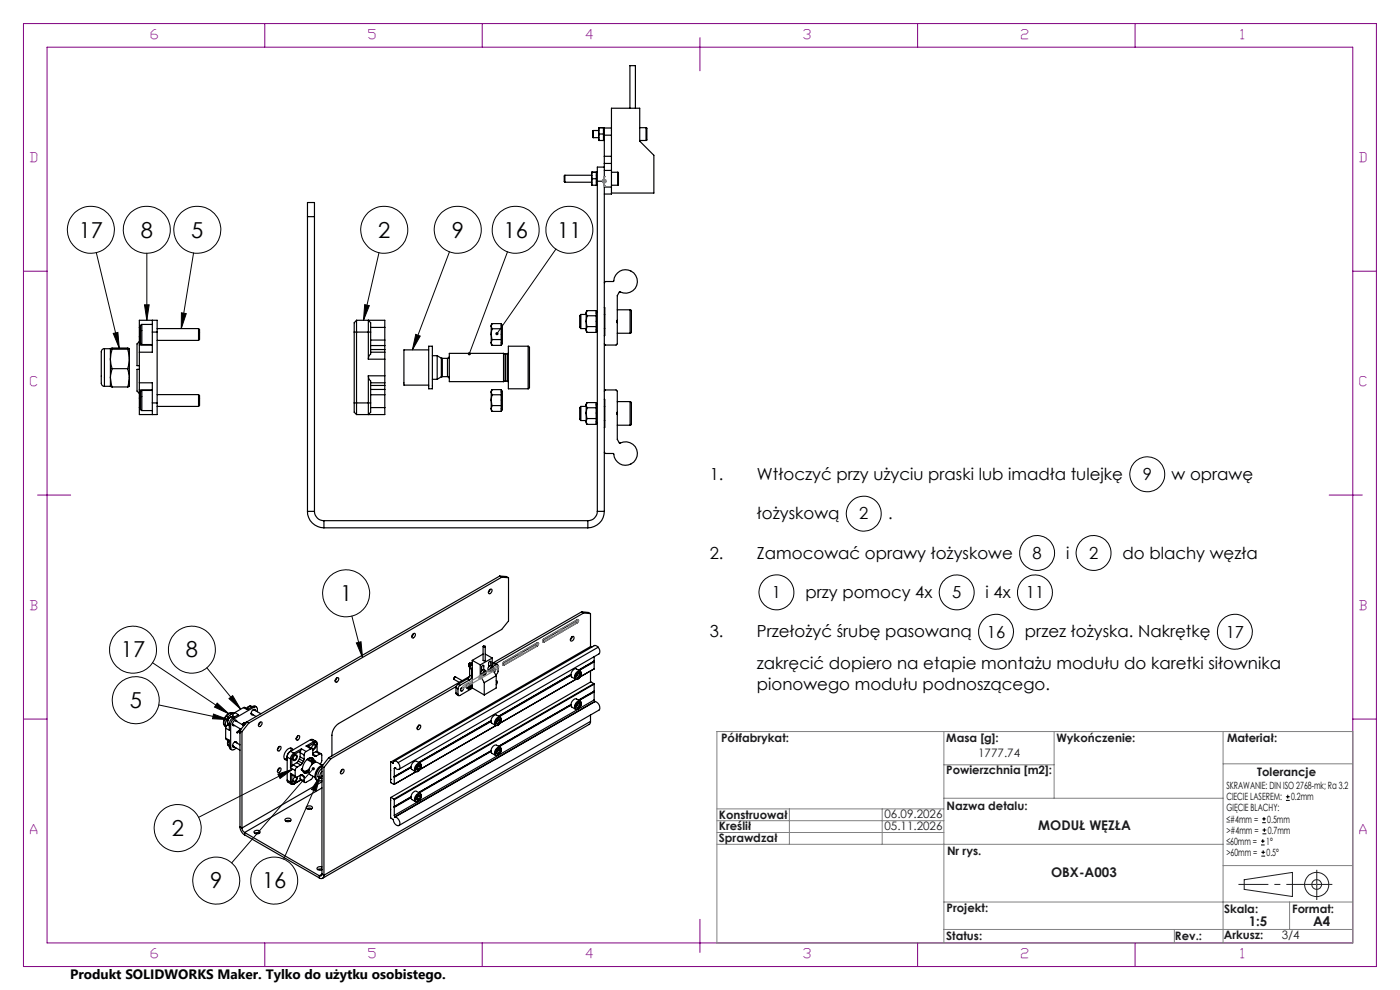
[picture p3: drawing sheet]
<svg xmlns="http://www.w3.org/2000/svg" width="297mm" height="210mm" viewBox="0 0 297 210" stroke-linecap="round" stroke-linejoin="round" font-family="sans-serif">
<g fill="none" stroke="#000" stroke-width=".25">
<path d="M119.8 37.2v1.5M119.8 37.2l-.1 .1v1.2l.1 .2M119.8 37.2h5.7M119.8 38.7h5.7M125.5 38.6l.1 .7M125.5 37.2l.1 .7M125.5 37.2v1.4M125.5 36.5v.7M125.5 38.6v.7h1.2M125.5 36.5h1.2M125.6 37.9l-.1 .7M125.6 37.9h.9"/>
<path d="M125.8 27.7v1.5M125.8 27.7h1.2M125.8 29.2h1.2M126.5 36.5h.1M126.5 36.5v2.8M126.7 38.4h1.5M127 29.1l.1 .7M127 27.8l.1 .6M127 27.8v1.3M127 27.1h.1l-.1 .7M127 29.1v.7h1.2M127 27.1v.7"/>
<path d="M127 27.1l1.2 .1M127.1 28.4l-.1 .7M127.1 28.4h.9M128 27.1h.1M128 27.1v2.7M128.2 34.7v.7M128.2 33.2v1.5M128.2 27.2v1.5M128.2 39.7h1.5M128.2 36.2h1.5M128.2 34.7h1.5M128.2 33.2h1.5"/>
<path d="M128.2 28.7h1.5M128.2 28.7v4.5M128.2 35.4v73.1M128.2 27.2h1.5M128.2 35.4h-1.5v73.1M129.7 39.7v1.5h-1.5M129.7 34.7v1.5M129.7 33.2v1.5M129.7 28.7v-5.7h6v6.9l3 3v8h-9M129.7 39.3h1.4M129.7 36.5h1.4M129.7 28.7v4.5"/>
<path d="M129.7 36.2v3.5M131.1 36.5l.1 .1v2.6l-.1 .1M131.1 36.5v2.8M133.6 23v-9.1h1.2v9.1M135.7 29.8h1.4M135.7 27.1h1.4M137.1 27.1l.1 .1v2.5l-.1 .1M137.1 27.1v2.7M65.2 46h1.5M128.2 60l.2-.3h1.7a2.51 2.51 0 0 1 3.9-2.1 2.51 2.51 0 0 1-.4 4.4 2.58 2.58 0 0 1-2.1-.1l-.5 .8v5.2M22.2 74a.76 .76 0 0 0-.7 1v5.4a1.27 1.27 0 0 0 .4 1.5h.3M22.2 74v7.9"/>
<path d="M22.2 74h1.2M23.4 76.2l.4 2M23.4 74v2.2M23.4 76.2v3.9M23.4 74l.4 .1M23.4 74l.4-.2h3.3l.3 .2M23.8 74.1l-.4 2.1M23.8 78.2l-.4 1.9M23.8 78.2h3.3M23.8 74.1h3.3M27.1 74.1l.3 2.1M27.1 78.2l.3 1.9"/>
<path d="M27.4 76.2l-.3 2M27.4 76.2v3.9M27.4 74l-.3 .1M27.4 74v2.2M29.6 73.2v1.5M29.6 69.5v-1.6h3.7v2.5M29.6 72.7v.5M29.6 78.3h-.5v4.7l.5 .5M29.6 72.5l-.5 .4v4.7h.5M29.6 72.6v.1M29.6 71.5v1.1M29.6 73.2h2.7"/>
<path d="M29.6 69.5v2M29.6 74.7v6.5M29.6 69.5h.2M29.6 72.7h.2M29.6 72.6h.2M29.6 71.5h.2M30.1 68.8l-.1 .1a11.9 11.9 0 0 0-.2 4l.3 .2M30.1 68.8v4.3M30.1 73.1h2.2M30.1 68.8h2.2M32.3 67.9v2.5M32.3 70.4v4.3h-2.7"/>
<path d="M32.3 70.4h1M33.3 72.2h8.8M33.3 69.7h8.8M33.3 70.4v15.1M42.1 69.7v2.5M42.1 69.7l.2 .2v2.1l-.2 .2M75.1 70.4h3.5M75.1 70.4v15.1M75.6 67.9v20M75.6 67.9l-.5 .6v1.9M75.6 67.9h6v1.6M78.1 79.7v8.2l.5-.5v-1.9"/>
<path d="M78.1 79.7l.1 .6 .4 .5v4.7M78.1 76.2h3.5M78.1 79.7h3.5M78.6 70.4v-1.9l-.5-.6v8.3M78.6 70.4v4.7l-.4 .5-.1 .6M78.6 74.7h3M78.6 74.1h3M78.6 73.3h3M78.6 72.1h3M78.6 69.5h3M81.6 79.7v1.5M81.6 74.7v1.5"/>
<path d="M81.6 74.1v.6M81.6 73.3v.8M81.6 72.1v1.2M81.6 69.5v2.6M81.6 76.2v3.5M90.9 73.4h.8v9.1h-.8zM90.9 74.2h-5.2v7.5h5.2M91.7 75.5h1M92.7 75.5v5M92.7 75.5l.9 .5M93.6 76h.2M93.6 76v3.9"/>
<path d="M93.6 79.9l-.9 .6M93.8 79.9h-.2M93.8 76v3.9M93.8 79.9h1.1M93.8 76h1.1M94.9 79.9h.2l.2 .4M94.9 76v3.9M95.3 75.6l-.1 .3-.3 .1M104.2 72.7l.2 .6M104.2 70.9l.2 1.1M104.2 70.9v1.8M104.2 69.2l.2 .5"/>
<path d="M104.2 69.2v1.7M104.4 69.7l-.2 1.2M104.4 68.6l-.2 .6M104.4 68.6h1.9v4.7h-1.9M104.4 72l-.2 .7M104.4 72h1.9M104.4 69.7h1.9M106.3 69h.3v3.9h-.3M106.8 75v6M106.8 75h-11.5v6h11.5M106.8 75l.4 .1M107.2 75.1h.1"/>
<path d="M107.2 75.1v5.7M107.2 75.1h.4M107.6 75.1v5.7M107.8 74.9l-.2 .2M112 73.4l.3 .3v8.6l-.3 .2M112 73.4h-4.2v9.1h4.2M112 73.4v9.1M123.2 66.7v3M123.2 66.7l-.2 .3v1.7a.92 .92 0 0 0 .2 1M123.2 69.7h1.2M123.2 66.7h1.2M124.4 69.9l.1 .6"/>
<path d="M124.4 68.1l.1 1.2M124.4 68.1v1.8M124.4 66.5l.1 .5M124.4 66.5v1.6M124.5 67l-.1 1.1M124.5 65.9l-.1 .6M124.5 65.9h2v4.6h-2M124.5 69.3l-.1 .6M124.5 69.3h2M124.5 67h2M126.5 70.2h.2M126.5 66.2h.2"/>
<path d="M128.2 69.7h.1M128.2 66.7h.1M128.2 65.2v6M130.8 68.2v.1M131 67.9v.6M131 65.7h2.7M131 70.7h2.7M131 68.5v4.4l-.3 .3h-2.3l-.2-.3M131 67.9l-.2 .3 .2 .3M133.7 65.7l.2 .2v4.6l-.2 .2M133.7 65.7v5M22.2 81.9h1.2"/>
<path d="M23.4 80.1v1.8M23.4 80.1l.4 2M23.4 81.9l.4 .2M23.8 82.1h3.3M27.4 80.1l-.3 2M27.4 80.1v1.8l-.3 .2M29.6 81.2v1.5M29.6 82.7v.5M29.6 83.2v.2M29.6 83.4v1M29.6 81.2h2.7v4.3M29.6 84.4v2.1"/>
<path d="M29.6 82.7h2.7M29.6 86.5h.2M29.6 83.2h.2M29.6 83.4h.2M29.6 84.4h.2M30.1 82.8l-.3 .3v3.7l.3 .3M30.1 82.8v4.3M30.1 87.1h2.2M30.1 82.8h2.2M32.3 85.5v2.4M32.3 85.5h1M33.3 85.5v2.4h-3.7v-1.4"/>
<path d="M33.3 86.2h8.8M33.3 83.7h8.8M42.1 83.7v2.5M42.1 83.7l.2 .2v2.1l-.2 .2M75.1 85.5v1.9l.5 .5M75.1 85.5h3.5M78.6 81.2h3M78.6 81.8h3M78.6 82.6h3M78.6 83.7h3M78.6 86.5h3M81.6 81.2v.6"/>
<path d="M81.6 81.8v.8M81.6 82.6v1.1M81.6 86.5v1.4h-6M81.6 83.7v2.8M91.7 80.5h1M104.2 86.6l.2 .7M104.2 84.9l.2 1.1M104.2 84.9v1.7M104.2 83.2l.2 .5M104.2 83.2v1.7M104.4 83.7l-.2 1.2M104.4 82.6l-.2 .6"/>
<path d="M104.4 82.6h1.9v4.7h-1.9M104.4 83.7h1.9M104.4 86l-.2 .6M104.4 86h1.9M106.3 83h.3v4h-.3M107.2 80.8h.1M107.2 80.8l-.4 .2M107.2 80.8h.4M107.6 80.8l.2 .3M123.2 86.2v3M123.2 86.2a.92 .92 0 0 0-.2 1v1.7l.2 .3M123.2 86.2h1.2"/>
<path d="M123.2 89.2h1.2M124.4 89.4l.1 .6M124.4 87.6l.1 1.2M124.4 87.6v1.8M124.4 85.9l.1 .6M124.4 85.9v1.7M124.5 86.5l-.1 1.1M124.5 85.4l-.1 .5M124.5 85.4h2v4.6h-2M124.5 88.8l-.1 .6M124.5 88.8h2M124.5 86.5h2"/>
<path d="M126.5 89.7h.2M126.5 85.7h.2M128.2 86.2h.1M128.2 89.2h.1M128.2 83l.2-.3h2.3l.3 .3v4.4M128.2 84.7v6M130.8 87.7h.1M131 87.9v5.3l.5 .8a2.51 2.51 0 0 1 3.6 1.4 2.51 2.51 0 0 1-2 3.3 2.51 2.51 0 0 1-2.9-2.5h-1.8l-.2-.3M131 87.4v.5M131 85.2h2.7M131 90.2h2.7M131 87.4l-.2 .3 .2 .2"/>
<path d="M133.7 85.2l.2 .2v4.6l-.2 .2M133.7 85.2v5M65.2 108.5a3.5 3.5 0 0 0 3.5 3.5M65.2 108.5h1.5M65.2 108.5v-65.5h1.5v65.5M66.7 108.5a1.99 1.99 0 0 0 2 1.9M68.7 110.4v1.6M68.7 112h56M68.7 110.4h56M124.7 110.4v1.6M126.7 108.5a1.99 1.99 0 0 1-2 1.9M126.7 108.5h1.5"/>
<path d="M128.2 108.5a3.5 3.5 0 0 1-3.5 3.5M87.5 134.6l.3-.2a.47 .47 0 0 1 .4 .5 .47 .47 0 0 1-.5 .4l-.3-.1zM87.7 134.4l-.4 .6M102.5 137.1v3l.2 .1 .2-.1v-3M102.5 138.7l-2.3 1.4M102.9 138.7l1.5 .9M103.9 125.1l.3-.2a.56 .56 0 0 1 .1 .7 .56 .56 0 0 1-.7 .3v-.4zM104 125l-.4 .7M104.4 139.6l-2.5 1.4M104.4 139.6v1.7M106 122.2l.4 .2M106 122.2l-53.6 30.9"/>
<path d="M106 122.2l1.5 .1 .4 .2M106.4 122.4l-53.6 31M106.4 122.4l1.5 .1M107.9 122.5v9.2l-1.5 1.8-34.6 20a3.2 3.2 0 0 0-1.4 2.5v4.4M113.6 136.8l.4 .2M113.6 136.8l-7 3.9M113.8 136.4l-.2 .4M114 137l.3-.5-.2-.2-7.2 4.1-.3 .5 .3 .2M114 137l-7.1 4.1M115.1 136l.3 .2M121.2 135.2l.3-.2a.5 .5 0 0 1 .2 .7 .5 .5 0 0 1-.7 .1zM121.4 135.1l-.4 .6"/>
<path d="M122 131.9l.4 .2M122 131.9l-6.9 3.9M122.3 131.5l-.3 .4M122.4 132.1l.3-.3v-.3l-.1-.1-7.2 4.1a.34 .34 0 0 0-.3 .4 .34 .34 0 0 0 .3 .3M122.4 132.1l-7 4.1M123.4 129.8l.4 .2M123.4 129.8l-19 10.9M123.4 129.8l1.4 .1 .5 .3M123.8 130l1.5 .2M123.8 130l-18.6 10.7M125.3 130.2v7M125.6 137.3l-.3-.2-42.4 24.5"/>
<path d="M126 139.3v.9M126.9 137.3l.3 .7-.1 .7-42.5 24.5M126.9 137.3l-.4-.3-.5-.1-42.4 24.6M126.9 137.3l-42.4 24.5M47.8 153.8l.2 .3M47.8 153.8l.3 .1M47.8 154l.1 .2M47.9 156.6l.1 .3 .6 .3M47.9 156.6l.7 .4v1.4M47.9 154.5v2.1M48.3 157.4v.5l.2 .2M48.3 153.7l-.4 .8"/>
<path d="M48.3 153.7l.3 .2M48.3 157.4v.5l.3 .3M48.4 152.1l-.5 .8-.1 .9M48.4 152.1l.2 .2M48.4 157.1l-.1 .3M48.5 157.1l-.2 .3M48.5 153.6l-.2 .1M48.6 158.4l.2 .4 .3 .2M48.6 153.5l.3 .2M48.6 153.5v1.4l-.7-.4M48.6 158.4l.3 .2M48.9 158.6a.46 .46 0 0 0 .3 .4 .46 .46 0 0 0 .5 0l.4-.3"/>
<path d="M48.9 153.7v4.9M49.3 152.1a.9 .9 0 0 0-.9 .5 .9 .9 0 0 0 .1 1M49.3 153.6l.3 .2M49.3 158.1l.3 .3M49.4 153.7h.1M49.4 158.2h.1M49.4 153.7l1.7 1M49.4 158.2l1.5 .9M49.4 151.3a1.61 1.61 0 0 0-2 1.6v.6l.4 .5M49.4 152.3a1.52 1.52 0 0 0-.8 1.2M49.4 158.3h.1M49.4 152.3l.3 .2"/>
<path d="M49.4 151.9v.2M49.4 151.9l.3 .2M49.5 151.3a1.12 1.12 0 0 0-1.6 .7 1.54 1.54 0 0 0-.1 2M49.5 152.2a.87 .87 0 0 0-1.1 .4 .87 .87 0 0 0 .2 1.1M49.7 151.3l-1.3 .8M49.7 152.5a1.52 1.52 0 0 0-.8 1.2M49.7 152.9l.4 .1M49.7 157.4l.4 .1M49.8 151.2l-.3 .3-.1 .4M49.8 151.2l.8 .4-1.2 .7M49.9 157.4l1 .6M49.9 157.4h.1"/>
<path d="M50 152.9l-.2-.1 2 1.1M50.3 153.1l-.1-.2a.69 .69 0 0 0-.7 .3 .69 .69 0 0 0 0 .8l.3-.1M50.3 157.6a.52 .52 0 0 0-.7-.2 .52 .52 0 0 0-.2 .6v.5h.4M50.3 155.4h.1M50.6 155.1l.2 .1M50.7 155l.1 .1M50.8 155.2l.1 .3M50.8 155.2h.1M50.8 155.1v.1M50.8 155.1l.1 .3M50.8 155.2l-.4 .2M50.9 154.5l-.1 .4-.5 .3v.3l.1-.1"/>
<path d="M50.9 155l.4 .2M50.9 155v20.4M51 154.6l-.2 .2 .2-.2M51.3 155.2v20.4M51.5 153.7l.1-.2-.1 .3M51.5 153.7v.1M51.5 153.7l.3 .1M51.6 150.1l.3-.1 .7 .5M51.6 150.1l-1.8 1.1M51.6 153.4l.4 .2M51.8 153.3l.3 .2-.2-.2M52.2 153.3l-.5 .1"/>
<path d="M52.3 153.2l-.4 .1-.5 .4M52.4 153.1l.4 .3M52.4 153.1l-1.5 1.9M52.8 153.4l-1.5 1.8M53.2 149.8a.75 .75 0 0 0-.8 .5M53.3 151.3l.2 .4 .2-.1M53.3 151.3l.3 .2M53.3 149.8l-.5 .1-.4 .4M53.3 149.8l.2 .1M53.4 151.4h-.1l1.1 .6M53.6 149.9l.4-.2 .4 .3M53.6 149.9l-1.2 .6-.8-.4"/>
<path d="M53.6 149.9l.3 .1M53.7 150.6l.3 .1M53.8 150.5l1.6 .9M53.8 150.5h.1M53.9 150.5v.1M53.9 150a.44 .44 0 0 1 .5 0 .44 .44 0 0 1 .2 .4v.6M53.9 150l-4.2 2.5M54.2 150.8v-.2a.69 .69 0 0 0-.9 .7M55 153.3l.4-.2a.55 .55 0 0 1 .1 .7 .55 .55 0 0 1-.6 .2zM55.2 153.2l-.4 .6M59 158.5l.3-.2a.51 .51 0 0 1 .3 .6 .51 .51 0 0 1-.5 .4l-.3-.2zM59.2 158.4l-.4 .6"/>
<path d="M61.6 159.4l-.4 .3-.3 .7v.2l.7 .4M61.6 159.4l-.4 .3-.3 .6v5.2M61.6 159.4l.7 .4M61.7 158.7l.1 .6M62.2 159.1a.75 .75 0 0 0-.8-.4 .75 .75 0 0 0-.6 .5 1.42 1.42 0 0 0-.2 2h.3M62.3 159.8a1.6 1.6 0 0 0-.7 1.2M62.3 159.8l.2 .2M63.1 156.1l.2-.1a.51 .51 0 0 1 .3 .6 .51 .51 0 0 1-.6 .4l-.2-.2zM63.1 156.1l-.3 .6M63.7 159.7v.8M63.7 159.7l.8 .5M63.8 159.3l-.1 .4"/>
<path d="M63.8 159.3l-1.3 .7M64 158.8l-.2 .5M64 158.8l.9 .6M64 158.8l-1.7 1M64.9 159.4l-.3 .3-.1 .5M64.9 158.2l.5 .1M64.9 158.2l1 .6M65.4 158.3l.9 .5M65.9 156.9l.4-.1 .8 .5M65.9 156.9l-4.3 2.5M65.9 156.9l.7 .4M65.9 158.8a.25 .25 0 0 1 .3 0 .25 .25 0 0 1 .2 .3"/>
<path d="M65.9 158.8l-1 .6M66.1 158.7a.73 .73 0 0 1 .9-.8 .85 .85 0 0 1-.6 1.2M66.4 160l.1 .3M66.4 159.1v.9M66.4 160l.7 .4M66.5 158l.2-.1a.57 .57 0 0 1 .1 .6 .57 .57 0 0 1-.5 .4M66.6 157.3a.42 .42 0 0 1 .5 0 .42 .42 0 0 1 .2 .4v1.7M66.6 157.3l-1.7 .9M66.6 157.3l.1 .3M66.7 157.6a.35 .35 0 0 1 .4-.1 .35 .35 0 0 1 .2 .4M66.7 157.6l-1.3 .7M67 159.4l-.6 .4"/>
<path d="M67 159.4l.8 .5M67.3 159.4h-.3M67.3 159.4l.9 .5M67.8 159.9a.25 .25 0 0 1 .3 0 .25 .25 0 0 1 .2 .3v1.2l-.4 .7M67.8 159.9l-.7 .5M71.3 144l.2-.3a.47 .47 0 0 1 .4 .5 .47 .47 0 0 1-.4 .5l-.4-.1zM71.4 143.8l-.3 .6M88.7 153.9l.3-.1a.54 .54 0 0 1 .2 .6 .54 .54 0 0 1-.7 .3v-.4zM88.8 153.8l-.3 .6M96.4 143.6l-.1 .4M96.5 143.6h-.1M96.7 147l.2 .3 .4 .3"/>
<path d="M96.7 145.9l.5 .2M96.7 147l.5 .3M96.7 145.9v1.1M96.8 145.6l-26.6 15.4M97.2 145.2l-.5 .7M97.2 146.1v1.2M97.2 145.2l.4 .2M97.6 145.4l-.4 .7M97.9 145.9l-.2 .3M97.9 145.9l.2-.1a.41 .41 0 0 1 .1 .5 .41 .41 0 0 1-.5 .2zM98 144.4l-1.3-.8a.34 .34 0 0 0-.4 .2 .34 .34 0 0 0 0 .3l1.1 .6M99.1 145.2l.5-.2 .3 .2a.63 .63 0 0 0-.5 1l-.5-.5z"/>
<path d="M99.2 144l.4 .2M99.2 144l-2 1.2M99.5 141.4l.2 .2M99.5 145.5l.3-.2a.44 .44 0 0 1 .3 .5 .44 .44 0 0 1-.6 .3l-.1-.1zM99.5 141.4l.2 .1M99.6 140.7l-.2 .4M99.6 145.8l.2 .1M99.6 143.5l-29.9 17.2M99.6 143.2l-.1 .4-.3 .4M99.6 140.7h.1M99.6 144.2l-2 1.2M99.6 141.8l.5 .2"/>
<path d="M99.6 143.2l.5 .3M99.6 141.8v1.4M99.7 145.7l-.1 .1M99.7 145.5v.2M99.7 145.5l.2 .2M99.7 145.5h.1M99.8 140.8l-.3 .6M99.8 140.8l.2 .2M99.9 140.7a.31 .31 0 0 0-.4 .1 .31 .31 0 0 0 .1 .4M99.9 145.7l-.1-.3-.1 .1-.2 .3 .1 .2 .2-.1M99.9 145.7l-.1 .2M100 141l.2-.1-.2 .2"/>
<path d="M100 141l-.1 .1M100.1 143.5l-.5 .7M100.1 141l-.5 .8M100.1 142v1.5M100.1 141l.1 .1M100.2 141.6l-.1 .4M100.2 140.6l-.4 .2M100.2 141h-.1M100.2 140.9v.1M100.2 140.1v5.8l2.5 1.5M100.2 140.1l1.7 .9M100.2 146l-2.6 1.5a.26 .26 0 0 1-.3 0 .26 .26 0 0 1-.1-.2"/>
<path d="M101.9 141v2.3M101.9 143.3l.8 1.5M102.2 142.1l.1 .1M102.2 142.3l.3-.2 .5 .2a.63 .63 0 0 0-.5 .9l-.4-.3zM102.3 143.1l-.4 .2M102.4 141.1l.2 .2M102.6 142.5l.3-.2a.46 .46 0 0 1 .2 .6 .46 .46 0 0 1-.5 .3zM102.6 141.3l-.1-.2-.3 .2v1M102.6 142.9l.1 .1h.2M102.6 141.3v.8M102.7 142.9h-.1M102.7 142.9l.2 .1"/>
<path d="M102.7 144.8v2.6M102.8 142.7l-.2 .2M102.8 142.7l-.1 .2M102.8 142.6v.1M102.8 142.6l.2 .1M103 142.7l-.1 .3M103 142.7v-.2l-.2 .1-.2 .3M103.6 141.2l.2 .1M103.8 142.2l-1.2 .7M103.8 141.3l.3-.1 .4 .2a.63 .63 0 0 0-.5 1l-.5-.5zM103.9 140.3l.2 .1M104.1 141.7l.3-.2a.47 .47 0 0 1 .2 .6 .47 .47 0 0 1-.5 .3l-.1-.2z"/>
<path d="M104.1 140.4l-.1-.1-.3 .1-.1 1.1M104.1 140.4v.8M104.1 142h.1M104.1 152.9l-15.3 8.8M104.1 153.1l-15.2 8.7M104.1 159.3l-15.3 8.8M104.1 159.4l-15.2 8.8M104.2 142l.2 .1M104.3 141.7l-.2 .3M104.3 141.7l.2 .1M104.3 141.7h.1M104.3 141.7l-.1 .3"/>
<path d="M104.4 141.9l-.3 .1M104.4 141.7v.2M104.4 141.9l.9 1.4M104.5 158.4l.7-.4 .9 .5a1.15 1.15 0 0 0-1 1.7l-.9-.6v-.7zM104.5 141.8v-.1l-.4 .3 .1 .2 .2-.1M104.5 141.8l-.1 .3M104.6 142.2l.2-.3 .3 .1-.3 .6M104.7 142l-.1 .2M104.8 140.7h.2l.5 .3M104.8 140.7l.4 .3M104.8 140.7l-.4 .3M105.2 153.9l-16.1 9.3"/>
<path d="M105.2 141l.3-.1 .2 .3M105.2 141l-.7 .4M105.3 144.4l.2 .2-.2 .6M105.3 143.3l-2.6 1.5M105.3 143.3v2.6l-2.6 1.5M105.3 152.7l.2-.2a.45 .45 0 0 1 .7-.2 .45 .45 0 0 1 .1 .7 .75 .75 0 0 1-1.2 .7v-.6zM105.3 159a.55 .55 0 0 1 .9-.3 .55 .55 0 0 1 0 .9 .59 .59 0 0 1-.4 .6 .59 .59 0 0 1-.7-.3zM105.5 153l.4 .3M105.5 159.4l.4 .3M105.6 152.8l-.3 .4 .2-.2M105.6 159.1l-.3 .4 .2-.1M105.6 152.8l-.1 .2"/>
<path d="M105.6 159.1l-.1 .3M105.6 159.1h.1M105.6 152.7v.1M105.7 141.2v1.3l-.2 .4-.3 .2M105.7 141.2v.5M105.8 151.9l15.3-8.8-15.3 8.9M105.8 152.6l.3 .1M105.8 159l.3 .1M106.1 152.1a1.11 1.11 0 0 1 .1 1.2 1.11 1.11 0 0 1-1.1 .6M106.1 158.5a1.08 1.08 0 0 1 .1 1.2 1.08 1.08 0 0 1-1.1 .5M106.1 152.1l-.8-.4a1.15 1.15 0 0 0-.9 1.7l.7 .5M106.1 152.1a1.15 1.15 0 0 0-1 1.8"/>
<path d="M106.1 152.7l-.2-.2-.5 .3-.1 .5 .3 .3 .3-.3M106.1 152.7l-.2 .6M106.1 159.1l-.2-.2-.5 .3-.1 .5 .3 .2 .3-.2M106.1 159.1l-.2 .6M106.6 140.9l.3 .2M121.1 143.3l-15.2 8.7M121.1 149.5l-15.3 8.8M121.1 149.6l-15.2 8.8M122.2 144.1l-16.1 9.3M122.5 142.7a.45 .45 0 0 1 .6-.2 .45 .45 0 0 1 .1 .7 .75 .75 0 0 1-1.1 .7l.1-.8zM122.5 149a.46 .46 0 0 1 .7-.1 .46 .46 0 0 1 0 .7 .75 .75 0 0 1-1.1 .7v-.6zM122.5 143.3l.4 .2"/>
<path d="M122.5 149.6l.4 .3M122.6 143l-.3 .4 .2-.1M122.6 149.4l-.3 .3 .2-.1M122.6 143l-.1 .3M122.6 149.4l-.1 .2M122.6 149.3v.1zM122.6 142.9v.1M122.8 142.8l.3 .2M122.8 149.1l.3 .2M123.1 142.3a1.11 1.11 0 0 1 0 1.2 1.11 1.11 0 0 1-1 .6M123.1 148.7a1.11 1.11 0 0 1 0 1.2 1.11 1.11 0 0 1-1 .6M123.1 142.3l-.8-.4a1.13 1.13 0 0 0-1 1.7l.8 .5"/>
<path d="M123.1 148.7l-.8-.4a1.15 1.15 0 0 0-1 1.7l.8 .5M123.1 142.3a1.15 1.15 0 0 0-1 1.8M123.1 148.7a1.15 1.15 0 0 0-1 1.8M123.1 143.6l2.9-1.7zM123.1 143l-.3-.3-.4 .3-.1 .5 .2 .3 .4-.3M123.1 143l-.2 .5M123.1 149.3l-.3-.2-.4 .3-.1 .5 .2 .2 .4-.2M123.1 149.3l-.2 .6M125.3 153l-.3 .7-56.6 32.6M125.3 142.3v2.4M125.3 151.7v1.3M125.3 153l-56.6 32.7"/>
<path d="M126 145l-42.4 24.5M126 145v.1M126 145l-.7-.4-42.4 24.5M126 140.3l-3.2 1.9M126 140.3v.1M126 146.7l-3.2 1.8M126 146.7v.1M126 140.4v1.5M126 145.1v1.5M126 146.8v1.7M126 140.2l-3.3 2M126 140.4l-3.1 1.8"/>
<path d="M126 140.2v.1M126 145.1l-42.4 24.5M126 146.6l-3.3 1.9M126 146.8l-3.1 1.8M126 148.5l-42.4 24.5M126 148.5l.2 .3M126 146.6v.1M126.2 148.8h.1M126.2 148.8l-42.5 24.5M126.2 148.8a1.23 1.23 0 0 1 .9 1.8l-42.5 24.5M126.2 148.8l-42.4 24.5M50.9 175.4a2.15 2.15 0 0 0 1 1.7"/>
<path d="M50.9 175.4l.4 .2M51.3 175.6l.2 .6 .4 .4M51.9 177.1l15.8 9.1M51.9 176.6v.5M51.9 176.6l15.8 9.2M54 176.3a.65 .65 0 0 1 .7-.2 .65 .65 0 0 1 .4 .6 .72 .72 0 0 1-1.2-.3zM54 176.7h1M59.2 163l.1-.1a.47 .47 0 0 1 .4 .5 .47 .47 0 0 1-.5 .4l-.2 .1-.2-.3zM59.2 162.9l-.4 .7M60.5 173.8a.67 .67 0 0 1 .7-.3 .67 .67 0 0 1 .5 .6 .72 .72 0 0 1-1.2-.3zM60.6 174.2l.5-.2 .5 .2M60.9 165.5l.1 .4 .8 .5"/>
<path d="M60.9 160.8l-.6 .2M60.9 165.5l.7 .4M61.6 164l.2 .3 .9 .6M61.6 165.9a.42 .42 0 0 0 .2 .5 .42 .42 0 0 0 .5-.1M61.6 161v1.9M61.6 164v1.9M61.6 162.9l1 .5M61.6 164l1 .6M61.6 161h.3M61.6 165.9h.3M61.9 162.5l-.3 .4M61.9 165.9a.34 .34 0 0 0 .2 .4 .34 .34 0 0 0 .4-.1"/>
<path d="M61.9 161v1.5M61.9 164.4v1.5M62.2 162.2l-.3 .3M62.2 162.2l.8 .5M62.4 160.4l.5-.2a.67 .67 0 0 1 0 .7 .67 .67 0 0 1-.7 .3v-.5zM62.5 160l-.4 .4-.2 .6M62.5 166.2l-.2 .1M62.6 160.2a.47 .47 0 0 1 .3 .5 .47 .47 0 0 1-.4 .4l-.2 .1-.2-.2M62.6 164.8a.72 .72 0 0 0-.2 1.1 .94 .94 0 0 0 .6-1.1M62.6 164.6a.25 .25 0 0 0 .1 .3 .25 .25 0 0 0 .3-.1M62.6 163.4v1.2M62.6 164.8h.1"/>
<path d="M62.9 164.9a.59 .59 0 0 1-.7 .8l-.1-.1M62.9 161.8l-.7 .4M62.9 161.8l.9 .5M63 162.7l-.3 .3-.1 .4M63.3 161.4l-.4 .4M63.3 161.4l.8 .5M63.5 161l-.2 .4M63.5 161l.9 .5M63.7 160.5l-.2 .5M63.7 165.2l.1 .3M63.7 164.5v.7M63.7 160.5l.8 .5"/>
<path d="M63.7 165.2l.8 .5M63.8 164.4h.3l.4 .4M63.8 165.5h.1M63.8 165.5l.8 .5M63.8 164.4l-.8 .4M63.8 162.3l-.8 .4M63.8 165.5l-1.3 .7M63.8 165.5l-1.5 .8M63.8 164.4l.7 .4M63.9 163.3h.1M64 163.2l.2 .1M64 164.4l.2 .1"/>
<path d="M64.1 161.9l-.3 .4M64.2 163.3a.8 .8 0 0 0 .5 .7 .8 .8 0 0 0 .8-.2M64.2 163.3h-.2M64.4 161.5l-.3 .4M64.5 161l-.1 .5M64.5 160.2v.8M64.5 164.8v.9M65.1 171.1a.75 .75 0 0 1 1.2 .3 .72 .72 0 0 1-.7 .3 .72 .72 0 0 1-.6-.5zM65.1 171.5l.6-.1 .4 .1M65.1 161.1l1.1 .6M65.3 161l.9 .5M65.5 160.9l.5 .1 .2 .5"/>
<path d="M65.5 163.5l-.4 .3-.7 .1M65.6 163.3a.83 .83 0 0 1-1.4 .1M65.7 160.8l.4 .1 .3 .6M65.7 163a.82 .82 0 0 1-.8 .6 .82 .82 0 0 1-.8-.6v.2M66.2 160.8l.3 .6M66.2 161.7l-.1 .6M66.2 161.5h.2M66.2 161.7h.2M66.4 164.6l-.3 .6-1.2 .7a.25 .25 0 0 1-.3 .1 .25 .25 0 0 1-.1-.3M66.4 161.7l-.1 .4M66.4 160.2l.2 .1M66.4 161.4l.5 .3"/>
<path d="M66.5 160.2v.1M66.5 160.3l.3 .1h.3M66.5 161.4l.2 .1M66.5 161.4l-.1 .1M66.5 161.6v.3M66.5 161.6l.2 .2M66.5 161.6l-.1 .1M66.7 161.5h.3l-.1 .2M66.7 161.5a.8 .8 0 0 0-.5-.8 .8 .8 0 0 0-.9 .3l-.8 1-.3 1-.3 .2 .1 .1M66.9 161.7h-.1M67.5 164.7l.6 .4M68.3 163.6a1.01 1.01 0 0 0-.2 1.5h.2"/>
<path d="M68.3 162.6a2.36 2.36 0 0 0-1 2.9l.4 .2 .6-.2M68.3 163a1.46 1.46 0 0 0-.6 2.1h.4M68.3 164.5v.3M68.3 162.6l.4 .2M68.3 162.6v22.8M68.3 165.8l-17 9.8M68.3 167.1l-16.4 9.5M68.3 162.3l-1-.6a1.82 1.82 0 0 0-1.7 2.4l1.2 .8M68.5 162.3a2.38 2.38 0 0 0-1.4 3.1l.3 .2M68.7 162.8v22.9M69.7 160.7l.5 .3M69.7 160.7l-1.4 1.9"/>
<path d="M70.2 161l-1.5 1.8M72.5 163.3l.2-.1a.54 .54 0 0 1 .2 .6 .54 .54 0 0 1-.6 .3l-.1-.4zM72.6 163.2l-.4 .7M82.9 165.3h.1M82.9 169.1v4.3l.5 .4a1.21 1.21 0 0 0 1.2 1.3 1.24 1.24 0 0 0-.8-1.8M82.9 161.6l.5 .3M82.9 161.6v4.3l.7 .5M82.9 169.1l.7 .4M83.4 161.8v.1M83.6 169.5v.1M83.6 164.8v.1M83.6 171.2v.1"/>
<path d="M83.6 163v1.7M83.6 164.9v1.5M83.6 169.6v1.5M83.6 171.3v1.7M83.6 164.7v.1M83.6 164.7l3.6-2-3.6 2.1M83.6 171.1v.1M83.6 173l.1 .3M83.7 173.3h.1M83.7 162.8h.1M83.7 162.8l-.1 .2M83.9 162.9l-.3 .1"/>
<path d="M84.5 161.8a.52 .52 0 0 0-.6-.4 .52 .52 0 0 0-.5 .4M84.5 161.8l.2 .5a.59 .59 0 0 1-.1 .9 .59 .59 0 0 1-.9-.4M87.2 162.8l-3.6 2.1M87.2 169l-3.6 2.1M87.2 169.1l-3.6 2.1M87.2 169.2l-3.6 2.1M88.2 163.7l-4.6 2.7M88.3 162.3a.6 .6 0 0 1 .9-.3 .6 .6 0 0 1 .1 .9 .83 .83 0 0 1-1.2 .7l-.2-.6zM88.5 168.7a.46 .46 0 0 1 .7-.2 .46 .46 0 0 1 .1 .6 .75 .75 0 0 1-1.1 .8v-.9zM88.5 162.3a.47 .47 0 0 1 .7-.2 .47 .47 0 0 1 .1 .7 .79 .79 0 0 1-1.1 .7v-.6zM88.5 169.2l.5 .3M88.5 162.8l.5 .3"/>
<path d="M88.6 168.9l-.2 .4 .1-.1M88.6 162.6l-.2 .4 .1-.2M88.6 168.9l-.1 .3M88.6 162.6l-.1 .2M88.7 162.5l-.1 .1zM88.7 168.9h-.1M88.8 168.7l.3 .2M88.8 162.4l.3 .2M89.1 168.3l.3 .3-.1 .5M89.1 168.3l-.7-.4a1.13 1.13 0 0 0-1 1.7l.7 .4M89.1 161.9l-.7-.4a1.15 1.15 0 0 0-1 1.7l.7 .5M89.1 168.3a1.18 1.18 0 0 0-1 1.7"/>
<path d="M89.1 168.9l-.2-.2-.4 .3-.2 .5 .3 .2 .4-.2M89.1 168.9l-.1 .6M89.1 162.6l-.2-.3-.4 .3-.2 .6 .3 .2 .4-.3M89.1 162.6l-.1 .5M89.3 169.1a1.07 1.07 0 0 1-1.1 .9M67.7 185.8v.4M68.3 185.4a.35 .35 0 0 1-.2 .4 .35 .35 0 0 1-.4 0M68.3 183.9a.64 .64 0 0 0-1 .5l.5 .2 .5-.1M68.3 184.4l-.9 .1M68.3 185.4l.4 .3M68.3 185.4l-.6 .4M68.7 185.7a.6 .6 0 0 1-.3 .6 .6 .6 0 0 1-.7-.1"/>
<circle cx="102.7" cy="137.1" r=".2"/>
</g>
<g fill="none" stroke="#191924" stroke-width=".21">
<path d="M263.9 186.6l10.3-1.5v5.1l-10.3-1.5z"/>
<circle cx="279.3" cy="187.6" r="1.03"/>
<circle cx="279.3" cy="187.6" r="2.57"/>
</g>
<g fill="none" stroke="#808080" stroke-width=".21">
<path d="M127.7 38.4h1M127.8 38.1l.8 .7M128.2 38v.9M128.6 38.1l-.8 .7M109.9 138.7h1M110.1 138.4l.7 .7M110.4 138.2v1M110.8 138.4l-.7 .7M118.4 133.8h1M118.6 133.5l.7 .7M118.9 133.3v1M119.3 133.5l-.7 .7"/>
<path d="M101.5 143.6h.9M101.6 143.3l.7 .7M102 143.1v1M102.3 143.3l-.7 .7M152.1 155.2h134.9v44.8h-134.9zM200.2 155.2v44.8M223.6 155.2v14.1M259.5 155.2v44.8M152.1 176.6h48.1M152.1 174.1h48.1M152.1 171.6h48.1M152.1 179.1h107.4"/>
<path d="M167.5 171.6v7.5M187.1 171.6v7.5M200.2 169.3h59.3M200.2 162.2h23.4M259.5 162h27.5M200.2 197.2h86.8M200.2 191.3h86.8M249.1 197.2v2.8M259.5 183.6h27.5M273.6 191.3v5.9"/>
</g>
<g fill="none" stroke="#000" stroke-width=".21">
<path d="M20.4 53.6l4.9 20.2M31.2 53.7v14.2M41.1 53.6l-2.6 16.1M80.4 53.6l-3.3 14.3M95.4 53.4l-7.9 20.8M107.7 53.4l-8.1 21.7M117.9 52.8l-12.5 18M24 70.7l1-.2 .3 3.3zM30.7 64.7h.9l-.4 3.2zM38.5 66.3l1 .2-1 3.2zM77.4 64.6l1 .2-1.3 3.1zM88.2 70.9l.9 .4-1.6 2.9z"/>
<path d="M74.6 130.7l2.3 8.7M75.6 136.4l1-.3 .3 3.3zM32.3 140.6l16.2 10.8M33.7 149.5l14.7 3.1M43.9 141.7l7.1 8.7M45.3 151.5l3.1 1.1-3.3-.1zM46.1 149.1l2.4 2.3-3-1.4zM48.6 148.2l.8-.6 1.6 2.8zM58.9 164.2l3.2-1-2.7 1.9zM62.1 163.2l-20 10.2M66.5 163l-17.4 20M67.9 164.7l-.9 3.2-.9-.4z"/>
<path d="M67.9 164.7l-7.7 17.5M267.5 179.2h.8M267.5 178.4h.8M267.8 174.5h.7M267.8 173.7h.7M267.8 176.9h.8M267.8 176.1h.8M267.9 178v.8M268.1 173.3v.8M268.2 175.7v.8M272.8 169.8h.8M272.8 169h.8"/>
<path d="M273.2 168.6v.8M267.6 181.6h.8M267.6 180.8h.8M268 180.4v.8"/>
<circle cx="19.3" cy="48.8" r="5"/>
<circle cx="31.1" cy="48.7" r="5"/>
<circle cx="41.8" cy="48.8" r="5"/>
<circle cx="81.5" cy="48.8" r="5"/>
<circle cx="97.1" cy="48.7" r="5"/>
<circle cx="109.4" cy="48.7" r="5"/>
<circle cx="120.8" cy="48.7" r="5"/>
<circle cx="183.2" cy="109" r="3.7"/>
<circle cx="220" cy="117.3" r="3.7"/>
<circle cx="232" cy="117.3" r="3.7"/>
<circle cx="243.4" cy="100.6" r="3.7"/>
<circle cx="28.2" cy="137.8" r="5"/>
<circle cx="40.7" cy="137.8" r="5"/>
<circle cx="73.4" cy="125.9" r="5"/>
<circle cx="164.7" cy="125.6" r="3.7"/>
<circle cx="203" cy="125.7" r="3.7"/>
<circle cx="211.3" cy="134" r="3.7"/>
<circle cx="219.5" cy="125.7" r="3.7"/>
<circle cx="262" cy="134" r="3.7"/>
<circle cx="28.8" cy="148.5" r="5"/>
<circle cx="37.7" cy="175.7" r="5"/>
<circle cx="45.9" cy="186.8" r="5"/>
<circle cx="58.2" cy="186.8" r="5"/>
</g>
<path d="M128.2 37.5v2M128.2 37.5h.1M128.2 39.5h.1M115.3 135.6l7.1-4.1h.3l-.2 .6-7.1 4.1a.29 .29 0 0 1-.3-.2 .29 .29 0 0 1 .2-.4zM98.4 145.4l7.1-4.2 .2 .1 .1 .2-.3 .4-7.1 4.1a.27 .27 0 0 1-.3-.2 .27 .27 0 0 1 .2-.4zM106.8 140.5l7.2-4.2a.34 .34 0 0 1 .3 .4 .34 .34 0 0 1-.3 .3l-7.2 4.1-.2-.2z" fill="none" stroke="#808080" stroke-width=".25"/>
<path d="M279.3 187.6h-16.7" fill="none" stroke="#191924" stroke-width=".21" stroke-dasharray="6.3 1.3 1.3 1.3" stroke-dashoffset="-.1" stroke-linecap="butt"/>
<path d="M279.3 187.6h3.3M279.3 187.6v3.3M279.3 187.6v-3.1" fill="none" stroke="#191924" stroke-width=".21" stroke-dasharray="6.3 1.3 1.3 1.3" stroke-linecap="butt"/>
<path d="M115.4 135.8l7.1-4M98.4 145.6l7.1-4M106.9 140.7l7.1-4" fill="none" stroke="#808080" stroke-width=".21" stroke-dasharray="15.2 1.3 1.3 1.3" stroke-dashoffset="13.1" stroke-linecap="butt"/>
<g fill="none" stroke="#800080" stroke-width=".21">
<path d="M5 5h287v200h-287zM10 10h277v190h-277zM56.2 5v5M102.3 5v5M148.5 8v7M194.7 5v5M240.8 5v5M5 57.5h5M287 57.5h5M8 105h7M282 105h7M5 152.5h5"/>
<path d="M287 152.5h5M148.5 195v7M56.2 200v5M102.3 200v5M194.7 200v5M240.8 200v5"/>
</g>
<g fill="#000">
<path d="M24 70.7l1-.2 .3 3.3zM30.7 64.7h.9l-.4 3.2zM38.5 66.3l1 .2-1 3.2zM77.4 64.6l1 .2-1.3 3.1zM88.2 70.9l.9 .4-1.6 2.9zM75.6 136.4l1-.3 .3 3.3zM45.3 151.5l3.1 1.1-3.3-.1zM46.1 149.1l2.4 2.3-3-1.4zM48.6 148.2l.8-.6 1.6 2.8zM58.9 164.2l3.2-1-2.7 1.9z"/>
<path d="M99.4 74.7l-.1 .1a.33 .33 0 0 0 .1 .6l.2-.3-.2 .3a.34 .34 0 0 0 .5-.4 .34 .34 0 0 0-.5-.3zM105.3 70.5l-.2 .2 .1 .3 .2-.2-.2 .2a.34 .34 0 0 0 .6-.2 .34 .34 0 0 0-.5-.3z"/>
<path d="M66.3 162.8a.34 .34 0 0 0-.1 .5 .34 .34 0 0 0 .5 0 .34 .34 0 0 0 0-.5l-.2 .2 .2-.2zM67.9 164.7l-.9 3.2-.9-.4z"/>
</g>
<path d="M128.2 38.4h.1" fill="none" stroke="#808080" stroke-width=".21" stroke-dasharray="15.2 1.3 1.3 1.3"/>
<g font-size="4.7">
<text x="16.7" y="50.4">17</text>
<text x="29.9" y="50.4">8</text>
<text x="40.6" y="50.4">5</text>
<text x="80.2" y="50.4">2</text>
<text x="95.8" y="50.4">9</text>
<text x="106.8" y="50.4">16</text>
<text x="118.2" y="50.4">11</text>
<text x="72.2" y="127.5">1</text>
<text x="25.7" y="139.5">17</text>
<text x="39.4" y="139.5">8</text>
<text x="27.5" y="150.2">5</text>
<text x="36.4" y="177.3">2</text>
<text x="44.6" y="188.4">9</text>
<text x="55.6" y="188.4">16</text>
</g>
<g font-size="3.5">
<text x="150.6" y="101.8">1.</text>
<text x="160.6" y="101.8">Wtłoczyć przy użyciu praski lub imadła tulejkę</text>
<text x="242.4" y="101.8">9</text>
<text x="248.6" y="101.8">w oprawę</text>
<text x="160.6" y="110.2">łożyskową</text>
<text x="182.3" y="110.2">2</text>
<text x="188.4" y="110.2">.</text>
<text x="150.6" y="118.5">2.</text>
<text x="160.6" y="118.5">Zamocować oprawy łożyskowe</text>
<text x="219.1" y="118.5">8</text>
<text x="226.2" y="118.5">i</text>
<text x="231" y="118.5">2</text>
<text x="238.1" y="118.5">do blachy węzła</text>
<text x="163.8" y="126.9">1</text>
<text x="170.9" y="126.9">przy pomocy 4x</text>
<text x="202" y="126.9">5</text>
<text x="209.1" y="126.9">i 4x</text>
<text x="217.6" y="126.9">11</text>
<text x="150.6" y="135.2">3.</text>
<text x="160.6" y="135.2">Przełożyć śrubę pasowaną</text>
<text x="209.4" y="135.2">16</text>
<text x="217.4" y="135.2">przez łożyska. Nakrętkę</text>
<text x="260" y="135.2">17</text>
<text x="160.6" y="141.9">zakręcić dopiero na etapie montażu modułu do karetki siłownika</text>
<text x="160.6" y="146.5">pionowego modułu podnoszącego.</text>
</g>
<text font-size="2.9" x="14.9" y="207.6">Produkt SOLIDWORKS Maker. Tylko do użytku osobistego.</text>
<g font-size="2.8" fill="#800080">
<text x="32" y="8.2">6</text>
<text x="78.2" y="8.2">5</text>
<text x="124.4" y="8.2">4</text>
<text x="170.5" y="8.2">3</text>
<text x="216.7" y="8.2">2</text>
<text x="263.2" y="8.2">1</text>
<text x="6.5" y="34.4">D</text>
<text x="288.5" y="34.4">D</text>
<text x="6.5" y="81.9">C</text>
<text x="288.5" y="81.9">C</text>
<text x="6.5" y="129.4">B</text>
<text x="288.5" y="129.4">B</text>
<text x="6.5" y="176.9">A</text>
<text x="288.5" y="176.9">A</text>
<text x="32" y="203.2">6</text>
<text x="78.2" y="203.2">5</text>
<text x="124.4" y="203.2">4</text>
<text x="170.5" y="203.2">3</text>
<text x="216.7" y="203.2">2</text>
<text x="263.2" y="203.2">1</text>
</g>
<g font-size="2.8" fill="#191924">
<text x="220.3" y="176">MODUŁ WĘZŁA</text>
<text x="223" y="186">OBX-A003</text>
<text x="264.9" y="196.5">1:5</text>
<text x="278.6" y="196.5">A4</text>
</g>
<g font-size="2.5" fill="#191924">
<text x="153" y="157.5">Półfabrykat:</text>
<text x="200.7" y="157.5">Masa [g]:</text>
<text x="207.5" y="160.6">1777.74</text>
<text x="224.1" y="157.5">Wykończenie:</text>
<text x="260.3" y="157.5">Materiał:</text>
<text x="200.7" y="164.3">Powierzchnia [m2]:</text>
<text x="266.7" y="164.5">Tolerancje</text>
<text x="152.5" y="173.6">Konstruował</text>
<text x="187.6" y="173.5">06.09.2026</text>
<text x="200.8" y="171.9">Nazwa detalu:</text>
<text x="152.5" y="178.5">Sprawdzał</text>
<text x="152.5" y="176">Kreślił</text>
<text x="187.6" y="176">05.11.2026</text>
<text x="200.9" y="181.3">Nr rys.</text>
<text x="200.8" y="193.5">Projekt:</text>
<text x="259.7" y="193.6">Skala:</text>
<text x="274.1" y="193.6">Format:</text>
<text x="200.7" y="199.3">Status:</text>
<text x="249.3" y="199.3">Rev.:</text>
<text x="259.6" y="199.2">Arkusz:</text>
<text x="271.9" y="199.2">3/4</text>
</g>
<g font-size="2.1">
<text x="260.2" y="167.4">SKRAWANIE: DIN ISO 2768-mk; Ra 3.2</text>
<text x="260.2" y="172.1">GIĘCIE BLACHY:</text>
<text x="260.2" y="169.8">CIECIE LASEREM:</text>
<text x="273.9" y="169.8">0.2mm</text>
<text x="260.2" y="174.5">≤#4mm =</text>
<text x="260.2" y="176.9">&gt;#4mm =</text>
<text x="260.2" y="179.2">≤60mm =</text>
<text x="268.6" y="179.2">1°</text>
<text x="268.9" y="174.5">0.5mm</text>
<text x="268.9" y="176.9">0.7mm</text>
<text x="260.2" y="181.6">&gt;60mm =</text>
<text x="268.7" y="181.6">0.5°</text>
</g>
</svg>
